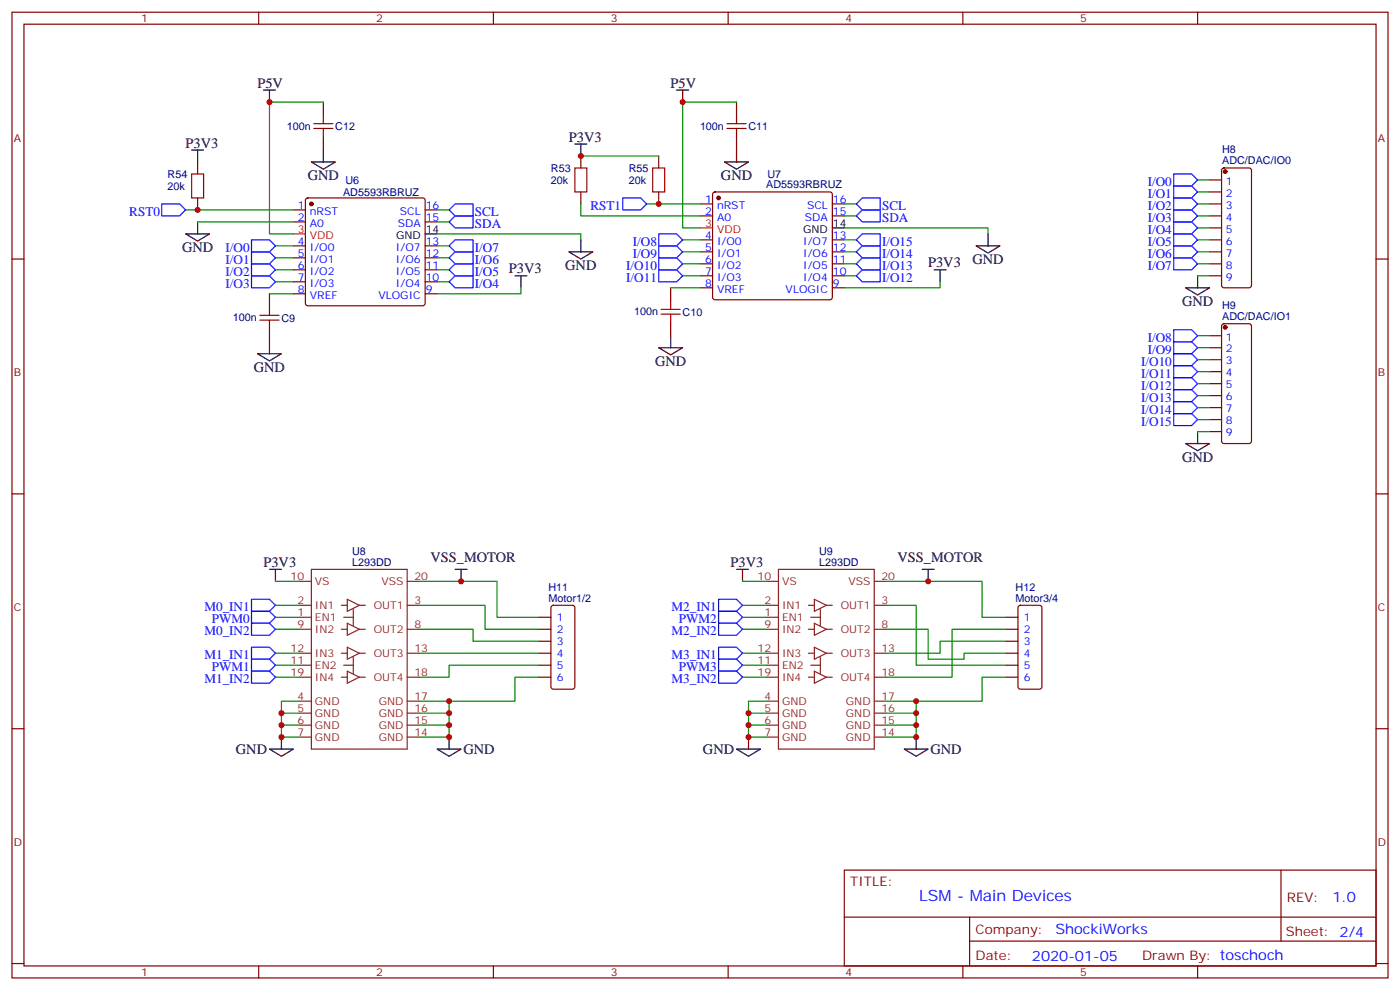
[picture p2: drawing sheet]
<svg xmlns="http://www.w3.org/2000/svg" width="412mm" height="292mm" viewBox="0 0 412 292" stroke-linecap="round" stroke-linejoin="round" font-family="sans-serif">
<g fill="none" stroke="#870000" stroke-width=".35">
<path d="M3.5 3.6h405.4v284.3h-405.4zM7.1 7.1h398.2v277.3h-398.2zM76.2 3.6v3.5M145.3 3.6v3.5M214.5 3.6v3.5M283.6 3.6v3.5M352.8 3.6v3.5M95.2 30.1v3.5M217 30.1v3.5M58.2 47.7v3.5M58.2 58.3v3.5M90.2 58.5l.5-.2h33.8l.5 .2 .2 .5v30.3l-.2 .5-.5 .2h-33.8l-.5-.2-.2-.5v-30.3z"/>
<path d="M95.2 40.6v3.6M171.1 45.9v3.6M171.1 56.5v3.5M194 45.9v3.6M194 56.5v3.5M210.1 56.7l.5-.2h33.9l.5 .2 .2 .5v30.4l-.3 .5-.4 .2h-33.9l-.5-.3-.2-.4v-30.4zM217 40.6v3.6M356.3 53h3.5M356.3 56.5h3.5M360.1 49.7l.4-.2h7.4l.7 .4 .1 34.1-.5 .7h-7.7l-.6-.4-.1-34.1zM3.5 76.3h3.6M86.4 61.8h3.6"/>
<path d="M86.4 65.3h3.6M86.4 72.4h3.6M86.4 75.9h3.6M86.4 79.4h3.6M125.2 61.8h3.6M125.2 65.3h3.6M125.2 72.4h3.6M125.2 75.9h3.6M125.2 79.4h3.6M206.4 60h3.5M206.4 63.6h3.5M206.4 70.6h3.5"/>
<path d="M206.4 74.2h3.5M206.4 77.7h3.5M245.2 60h3.5M245.2 63.6h3.5M245.2 70.6h3.5M245.2 74.2h3.5M245.2 77.7h3.5M356.3 60h3.5M356.3 63.6h3.5M356.3 67.1h3.5M356.3 70.6h3.5M356.3 74.2h3.5"/>
<path d="M356.3 77.7h3.5M405.3 76.3h3.6M79.4 86.5v3.5M79.4 97.1v3.5M86.4 83h3.6M86.4 86.5h3.6M125.2 83h3.6M125.2 86.5h3.6M197.6 84.7v3.6M197.6 95.3v3.5M206.4 81.2h3.5M206.4 84.7h3.5"/>
<path d="M245.2 81.2h3.5M245.2 84.7h3.5M356.3 81.2h3.5M356.3 98.8h3.5M360.1 95.5l.4-.2h7.4l.7 .5 .1 34.1-.5 .6-7.7 .1-.6-.5-.1-34.1zM356.3 102.4h3.5M356.3 105.9h3.5M356.3 109.4h3.5M356.3 113h3.5M356.3 116.5h3.5M356.3 120h3.5M356.3 123.5h3.5"/>
<path d="M356.3 127.1h3.5M3.5 145.4h3.6M405.3 145.4h3.6M162.5 178.4l.5-.2h5.6l.7 .5v23.5l-.4 .7h-5.9l-.7-.4v-23.6zM300.1 178.4l.5-.2h5.6l.7 .5v23.5l-.4 .7h-5.9l-.7-.4v-23.6zM158.7 181.8h3.6M158.7 185.3h3.6M158.7 188.8h3.6M158.7 192.3h3.6M158.7 195.9h3.6M158.7 199.4h3.6M296.3 181.8h3.6"/>
<path d="M296.3 185.3h3.6M296.3 188.8h3.6M296.3 192.3h3.6M296.3 195.9h3.6M296.3 199.4h3.6M3.5 214.6h3.6M405.3 214.6h3.6M248.7 256.2h156.6v28.2h-156.6zM377.3 256.2v20.9M248.7 270h156.5M285.6 277.1h119.6M285.6 270v14.1"/>
<path d="M3.5 283.7h3.6M76.2 284.4v3.5M145.3 284.4v3.5M214.5 284.4v3.5M283.6 284.4v3.5M352.8 284.4v3.5M405.3 283.7h3.6"/>
</g>
<g fill="#870000" stroke="#870000" stroke-width=".35">
<circle cx="360.9" cy="50.5" r=".53"/>
<circle cx="360.9" cy="96.4" r=".53"/>
<circle cx="91.7" cy="60" r=".53"/>
<circle cx="211.7" cy="58.3" r=".53"/>
</g>
<g fill="none" stroke="#8c2424" stroke-width=".35">
<path d="M88.2 178.2h3.5M88.2 171.2h3.5M91.7 167.6h28.2v53h-28.2zM100.5 178.2h1.8M102.3 176.5l3.5 1.7-3.5 1.8zM104.1 179.3v4.9M105.8 178.2h1.8M119.9 178.2h3.6M119.9 171.2h3.6M225.8 178.2h3.5M225.8 171.2h3.5M229.3 167.6h28.2v53h-28.2z"/>
<path d="M238.1 178.2h1.8M239.9 176.5l3.5 1.7-3.5 1.8zM241.7 179.3v4.9M243.4 178.2h1.8M257.5 178.2h3.6M257.5 171.2h3.6M88.2 192.3h3.5M88.2 199.4h3.5M88.2 195.9h3.5M88.2 185.3h3.5M88.2 181.8h3.5M100.5 192.3h1.8"/>
<path d="M100.5 199.4h1.8M100.5 185.3h1.8M101.2 195.9h2.9M101.2 181.8h2.9M102.3 183.5l3.5 1.8-3.5 1.7zM102.3 190.6l3.5 1.7-3.5 1.8zM102.3 197.6l3.5 1.8-3.5 1.8zM104.1 193.4v4.9M105.8 192.3h1.8M105.8 199.4h1.8M105.8 185.3h1.8M119.9 192.3h3.6"/>
<path d="M119.9 199.4h3.6M119.9 185.3h3.6M225.8 192.3h3.5M225.8 199.4h3.5M225.8 195.9h3.5M225.8 185.3h3.5M225.8 181.8h3.5M238.1 192.3h1.8M238.1 199.4h1.8M238.1 185.3h1.8M238.8 195.9h2.9M238.8 181.8h2.9"/>
<path d="M239.9 183.5l3.5 1.8-3.5 1.7zM239.9 190.6l3.5 1.7-3.5 1.8zM239.9 197.6l3.5 1.8-3.5 1.8zM241.7 193.4v4.9M243.4 192.3h1.8M243.4 199.4h1.8M243.4 185.3h1.8M257.5 192.3h3.6M257.5 199.4h3.6M257.5 185.3h3.6M88.2 206.4h3.5M88.2 210h3.5"/>
<path d="M88.2 213.5h3.5M88.2 217h3.5M119.9 206.4h3.6M119.9 210h3.6M119.9 213.5h3.6M119.9 217h3.6M225.8 206.4h3.5M225.8 210h3.5M225.8 213.5h3.5M225.8 217h3.5M257.5 206.4h3.6M257.5 210h3.6"/>
<path d="M257.5 213.5h3.6M257.5 217h3.6"/>
</g>
<g fill="none" stroke="#a10000" stroke-width=".35">
<path d="M92.4 37.8h5.7M92.4 36.4h5.7M95.2 33.6v2.8M95.2 37.8v2.8M214.1 37.8h5.7M214.1 36.4h5.7M217 33.6v2.8M217 37.8v2.8M56.4 51.2h3.6v7.1h-3.6zM169.3 49.5h3.6v7h-3.6zM192.3 49.5h3.5v7h-3.5zM76.6 94.3h5.6"/>
<path d="M76.6 92.9h5.6M79.4 90v2.9M79.4 94.3v2.8M194.7 92.5h5.7M194.7 91.1h5.7M197.6 88.3v2.8M197.6 92.5v2.8"/>
</g>
<path d="M86.4 68.9h3.6M206.4 67.1h3.5" fill="none" stroke="#f00" stroke-width=".35"/>
<g fill="none" stroke="#000" stroke-width=".35">
<path d="M77.6 26.5h3.5M79.4 26.5v3.6M199.3 26.5h3.5M201.1 26.5v3.6M56.4 44.2h3.6M58.2 44.2v3.5M91.7 47.7h7.1l-3.6 2.1zM95.2 44.2v3.5M169.3 42.4h3.6M171.1 42.4v3.5M213.4 47.7h7.1l-3.5 2.1zM217 44.2v3.5"/>
<path d="M54.7 68.9h7l-3.5 2.1zM58.2 65.3v3.6M125.2 68.9h3.6M167.6 74.2h7l-3.5 2.1zM171.1 70.6v3.6M245.2 67.1h3.5M275.2 79.4h3.5M276.9 79.4v3.6M287.5 72.4h7.1l-3.6 2.1zM291 68.9v3.5M151.7 81.2h3.5M153.5 81.2v3.5"/>
<path d="M197.6 98.8v3.6M349.2 84.7h7.1l-3.5 2.2zM352.8 81.2v3.5M75.8 104.1h7.1l-3.5 2.2zM79.4 100.6v3.5M194 102.4h7.1l-3.5 2.1zM349.2 130.6h7.1l-3.5 2.1zM352.8 127.1v3.5M79.4 167.6h3.5M81.1 167.6v3.6M134.1 167.6h3.5M135.8 167.6v3.6"/>
<path d="M217 167.6h3.5M218.7 167.6v3.6M271.6 167.6h3.6M273.4 167.6v3.6M82.9 217v3.6M132.3 217v3.6M220.5 217v3.6M269.9 217v3.6M79.4 220.6h7l-3.5 2.1zM128.8 220.6h7l-3.5 2.1zM217 220.6h7l-3.5 2.1zM266.3 220.6h7.1l-3.5 2.1z"/>
</g>
<g fill="none" stroke="#00f" stroke-width=".35">
<path d="M183.4 58.3h5.3l1.8 1.7-1.8 1.8h-5.3zM254 58.3h5.3v3.5h-5.3l-1.8-1.8zM345.7 51.2h5.3l1.8 1.8-1.8 1.8h-5.3zM345.7 54.8h5.3l1.8 1.7-1.8 1.8h-5.3zM345.7 58.3h5.3l1.8 1.7-1.8 1.8h-5.3zM47.6 60h5.3l1.8 1.8-1.8 1.8h-5.3zM74.1 77.7h5.3l1.7 1.7-1.7 1.8h-5.3zM74.1 74.2h5.3l1.7 1.7-1.7 1.8h-5.3zM74.1 70.6h5.3l1.7 1.8-1.7 1.8h-5.3zM134.1 70.6h5.2v3.6h-5.2l-1.8-1.8zM134.1 74.2h5.2v3.5h-5.2l-1.8-1.8zM134.1 77.7h5.2v3.5h-5.2l-1.8-1.8z"/>
<path d="M134.1 60h5.2v3.6h-5.2l-1.8-1.8zM134.1 63.6h5.2v3.5h-5.2l-1.8-1.8zM194 68.9h5.3l1.8 1.7-1.8 1.8h-5.3zM194 72.4h5.3l1.8 1.8-1.8 1.7h-5.3zM194 75.9h5.3l1.8 1.8-1.8 1.7h-5.3zM194 79.4h5.3l1.8 1.8-1.8 1.8h-5.3zM254 79.4h5.3v3.6h-5.3l-1.8-1.8zM254 75.9h5.3v3.5h-5.3l-1.8-1.7zM254 72.4h5.3v3.5h-5.3l-1.8-1.7zM254 68.9h5.3v3.5h-5.3l-1.8-1.8zM254 61.8h5.3v3.5h-5.3l-1.8-1.7zM345.7 61.8h5.3l1.8 1.8-1.8 1.7h-5.3z"/>
<path d="M345.7 65.3h5.3l1.8 1.8-1.8 1.8h-5.3zM345.7 68.9h5.3l1.8 1.7-1.8 1.8h-5.3zM345.7 72.4h5.3l1.8 1.8-1.8 1.7h-5.3zM345.7 75.9h5.3l1.8 1.8-1.8 1.7h-5.3zM74.1 81.2h5.3l1.7 1.8-1.7 1.7h-5.3zM134.1 81.2h5.2v3.5h-5.2l-1.8-1.7zM345.7 97.1h5.3l1.8 1.7-1.8 1.8h-5.3zM345.7 118.3h5.3l1.8 1.7-1.8 1.8h-5.3zM345.7 114.7h5.3l1.8 1.8-1.8 1.8h-5.3zM345.7 111.2h5.3l1.8 1.8-1.8 1.7h-5.3zM345.7 107.7h5.3l1.8 1.7-1.8 1.8h-5.3zM345.7 104.1h5.3l1.8 1.8-1.8 1.8h-5.3z"/>
<path d="M345.7 100.6h5.3l1.8 1.8-1.8 1.7h-5.3zM345.7 121.8h5.3l1.8 1.7-1.8 1.8h-5.3zM74.1 180h5.3l1.7 1.8-1.7 1.7h-5.3zM74.1 176.5h5.3l1.7 1.7-1.7 1.8h-5.3zM211.7 180h5.3l1.7 1.8-1.7 1.7h-5.3zM211.7 176.5h5.3l1.7 1.7-1.7 1.8h-5.3zM74.1 194.1h5.3l1.7 1.8-1.7 1.7h-5.3zM74.1 190.6h5.3l1.7 1.7-1.7 1.8h-5.3zM74.1 183.5h5.3l1.7 1.8-1.7 1.7h-5.3zM74.1 197.6h5.3l1.7 1.8-1.7 1.8h-5.3zM211.7 194.1h5.3l1.7 1.8-1.7 1.7h-5.3zM211.7 190.6h5.3l1.7 1.7-1.7 1.8h-5.3z"/>
<path d="M211.7 183.5h5.3l1.7 1.8-1.7 1.7h-5.3zM211.7 197.6h5.3l1.7 1.8-1.7 1.8h-5.3z"/>
</g>
<g fill="none" stroke="#008700" stroke-width=".35">
<path d="M95.2 30.1h-15.8v38.8h7M217 30.1h-15.9v37h5.3M171.1 45.9h22.9M352.8 53h3.5M352.8 56.5h3.5M54.7 61.8h31.7M58.2 65.3h28.2M81.1 72.4h5.3M81.1 79.4h5.3M81.1 75.9h5.3M128.8 68.9h42.3v1.7M128.8 72.4h3.5"/>
<path d="M128.8 79.4h3.5M128.8 75.9h3.5M128.8 61.8h3.5M128.8 65.3h3.5M171.1 60v3.6h35.3M190.5 60h15.9M201.1 70.6h5.3M201.1 74.2h5.3M201.1 77.7h5.3M248.7 67.1h42.3v1.8M248.7 60h3.5M248.7 63.6h3.5"/>
<path d="M248.7 70.6h3.5M248.7 74.2h3.5M248.7 77.7h3.5M352.8 60h3.5M352.8 63.6h3.5M352.8 70.6h3.5M352.8 74.2h3.5M352.8 77.7h3.5M352.8 67.1h3.5M79.4 86.5h7M81.1 83h5.3M128.8 83h3.5"/>
<path d="M153.5 84.7v1.8h-24.7M197.6 84.7h8.8M201.1 81.2h5.3M248.7 81.2h3.5M276.9 83v1.7h-28.2M352.8 81.2h3.5M352.8 98.8h3.5M352.8 116.5h3.5M352.8 113h3.5M352.8 109.4h3.5M352.8 105.9h3.5M352.8 102.4h3.5"/>
<path d="M352.8 127.1h3.5M352.8 123.5h3.5M352.8 120h3.5M81.1 171.2h7.1M81.1 178.2h7.1M123.5 178.2h19.4v7.1h15.8M123.5 171.2h22.9v10.6h12.3M218.7 171.2h7.1M218.7 178.2h7.1M261.1 171.2h28.2v10.6h7M261.1 178.2h8.8v17.7h26.4M81.1 192.3h7.1"/>
<path d="M81.1 181.8h7.1M81.1 195.9h7.1M81.1 185.3h7.1M81.1 199.4h7.1M123.5 185.3h15.8v3.5h19.4M123.5 192.3h35.2M158.7 199.4h-7v7h-28.2M158.7 195.9h-26.4v3.5h-8.8M218.7 192.3h7.1M218.7 181.8h7.1M218.7 195.9h7.1M218.7 185.3h7.1"/>
<path d="M218.7 199.4h7.1M261.1 185.3h12.3v8.8h10.6v-1.8h12.3M296.3 199.4h-7v7h-28.2M296.3 188.8h-19.4v3.5h-15.8M296.3 185.3h-15.8v14.1h-19.4M82.9 210h5.3M82.9 213.5h5.3M88.2 206.4h-5.3v10.6h5.3M132.3 206.4v3.6h-8.8M132.3 210v3.5h-8.8M132.3 213.5v3.5h-8.8M220.5 210v3.5h5.3"/>
<path d="M220.5 213.5v3.5h5.3M225.8 206.4h-5.3v3.6h5.3M269.9 206.4v3.6h-8.8M269.9 210v3.5h-8.8M269.9 213.5v3.5h-8.8"/>
</g>
<g fill="#c00">
<circle cx="58.2" cy="61.8" r=".88"/>
<circle cx="82.9" cy="217" r=".88"/>
<circle cx="82.9" cy="210" r=".88"/>
<circle cx="269.9" cy="210" r=".88"/>
<circle cx="132.3" cy="213.5" r=".88"/>
<circle cx="132.3" cy="210" r=".88"/>
<circle cx="273.4" cy="171.2" r=".88"/>
<circle cx="135.8" cy="171.2" r=".88"/>
<circle cx="132.3" cy="206.4" r=".88"/>
<circle cx="269.9" cy="206.4" r=".88"/>
<circle cx="220.5" cy="210" r=".88"/>
<circle cx="82.9" cy="213.5" r=".88"/>
<circle cx="132.3" cy="217" r=".88"/>
<circle cx="269.9" cy="217" r=".88"/>
<circle cx="269.9" cy="213.5" r=".88"/>
<circle cx="220.5" cy="217" r=".88"/>
<circle cx="220.5" cy="213.5" r=".88"/>
<circle cx="194" cy="60" r=".88"/>
<circle cx="171.1" cy="45.9" r=".88"/>
<circle cx="201.1" cy="30.1" r=".88"/>
<circle cx="79.4" cy="30.1" r=".88"/>
</g>
<text font-size="4.6" fill="#00f" x="270.8" y="265.2">LSM - Main Devices</text>
<g font-size="4.2">
<text x="75.8" y="25.8">P5V</text>
<text x="197.6" y="25.8">P5V</text>
<text x="167.6" y="41.7">P3V3</text>
<text x="54.7" y="43.5">P3V3</text>
<text x="90.7" y="53">GND</text>
<text x="212.4" y="53">GND</text>
<text x="53.6" y="74.2">GND</text>
<text x="286.5" y="77.7">GND</text>
<text x="166.5" y="79.4">GND</text>
<text x="273.4" y="78.7">P3V3</text>
<text x="348.2" y="90">GND</text>
<text x="193" y="107.7">GND</text>
<text x="74.8" y="109.4">GND</text>
<text x="348.2" y="135.9">GND</text>
<text x="77.6" y="166.9">P3V3</text>
<text x="126.8" y="165.5">VSS_MOTOR</text>
<text x="215.2" y="166.9">P3V3</text>
<text x="264.4" y="165.5">VSS_MOTOR</text>
<text x="69.5" y="222">GND</text>
<text x="136.5" y="222">GND</text>
<text x="207.1" y="222">GND</text>
<text x="274.1" y="222">GND</text>
</g>
<g font-size="4.2" fill="#00f">
<text x="392.5" y="265.4">1.0</text>
<text x="310.9" y="275">ShockiWorks</text>
<text x="304" y="282.8">2020-01-05</text>
</g>
<g font-size="3.9" fill="#00f">
<text x="338.1" y="54.8">I/O0</text>
<text x="338.1" y="58.3">I/O1</text>
<text x="38.1" y="63.6">RST0</text>
<text x="139.9" y="63.6">SCL</text>
<text x="173.9" y="61.8">RST1</text>
<text x="259.8" y="61.8">SCL</text>
<text x="259.8" y="65.3">SDA</text>
<text x="338.1" y="61.8">I/O2</text>
<text x="338.1" y="65.3">I/O3</text>
<text x="139.9" y="67.1">SDA</text>
<text x="338.1" y="68.9">I/O4</text>
<text x="66.5" y="77.7">I/O1</text>
<text x="66.5" y="74.2">I/O0</text>
<text x="139.9" y="74.2">I/O7</text>
<text x="139.9" y="77.7">I/O6</text>
<text x="186.4" y="72.4">I/O8</text>
<text x="186.4" y="75.9">I/O9</text>
<text x="259.8" y="75.9">I/O14</text>
<text x="259.8" y="72.4">I/O15</text>
<text x="338.1" y="72.4">I/O5</text>
<text x="338.1" y="75.9">I/O6</text>
<text x="66.5" y="81.2">I/O2</text>
<text x="139.9" y="81.2">I/O5 P3V3</text>
<text x="184.5" y="79.4">I/O10</text>
<text x="184.5" y="83">I/O11</text>
<text x="259.8" y="83">I/O12</text>
<text x="259.8" y="79.4">I/O13</text>
<text x="338.1" y="79.4">I/O7</text>
<text x="66.5" y="84.7">I/O3</text>
<text x="139.9" y="84.7">I/O4</text>
<text x="338.1" y="100.6">I/O8</text>
<text x="336.2" y="107.7">I/O10</text>
<text x="338.1" y="104.1">I/O9</text>
<text x="336.2" y="111.2">I/O11</text>
<text x="336.2" y="118.3">I/O13</text>
<text x="336.2" y="114.7">I/O12</text>
<text x="336.2" y="125.3">I/O15</text>
<text x="336.2" y="121.8">I/O14</text>
<text x="60.2" y="180">M0_IN1</text>
<text x="197.8" y="180">M2_IN1</text>
<text x="62.4" y="183.5">PWM0</text>
<text x="200" y="183.5">PWM2</text>
<text x="60.2" y="187">M0_IN2</text>
<text x="197.8" y="187">M2_IN2</text>
<text x="60.2" y="194.1">M1_IN1</text>
<text x="62.4" y="197.6">PWM1</text>
<text x="197.8" y="194.1">M3_IN1</text>
<text x="200" y="197.6">PWM3</text>
<text x="60.2" y="201.2">M1_IN2</text>
<text x="197.8" y="201.2">M3_IN2</text>
</g>
<g font-size="3.9" fill="#800">
<text x="250.5" y="260.8">TITLE:</text>
<text x="379.1" y="265.4">REV:</text>
<text x="287.4" y="275">Company:</text>
<text x="378.7" y="275.6">Sheet: 2/4</text>
<text x="287.4" y="282.6">Date:</text>
<text x="336.4" y="282.7">Drawn By: toschoch</text>
</g>
<g font-size="3.2" fill="#800">
<text x="41.6" y="6.6">1</text>
<text x="110.8" y="6.6">2</text>
<text x="179.9" y="6.6">3</text>
<text x="249.1" y="6.6">4</text>
<text x="318.2" y="6.6">5</text>
<text x="4.1" y="41.7">A</text>
<text x="405.9" y="41.7">A</text>
<text x="4.1" y="110.8">B</text>
<text x="405.9" y="110.8">B</text>
<text x="4.1" y="180">C</text>
<text x="405.9" y="180">C</text>
<text x="4.1" y="249.1">D</text>
<text x="405.9" y="249.1">D</text>
<text x="41.6" y="287.4">1</text>
<text x="110.8" y="287.4">2</text>
<text x="179.9" y="287.4">3</text>
<text x="249.1" y="287.4">4</text>
<text x="318.2" y="287.4">5</text>
</g>
<g font-size="3.2" fill="#000080">
<text x="84.5" y="38.2">100n</text>
<text x="98.8" y="38.2">C12</text>
<text x="206.2" y="38.2">100n</text>
<text x="220.5" y="38.2">C11</text>
<text x="360" y="45.1">H8</text>
<text x="49.4" y="52.5">R54</text>
<text x="162.3" y="50.7">R53</text>
<text x="185.2" y="50.7">R55</text>
<text x="226" y="52.3">U7</text>
<text x="360" y="48.4">ADC/DAC/IO0</text>
<text x="49.4" y="56.1">20k</text>
<text x="101.1" y="57.6">AD5593RBRUZ</text>
<text x="101.8" y="54">U6</text>
<text x="162.3" y="54.3">20k</text>
<text x="185.2" y="54.3">20k</text>
<text x="225.7" y="55.5">AD5593RBRUZ</text>
<text x="68.6" y="94.6">100n</text>
<text x="82.9" y="94.7">C9</text>
<text x="186.8" y="92.9">100n</text>
<text x="201.1" y="92.9">C10</text>
<text x="360" y="94.3">ADC/DAC/IO1</text>
<text x="360" y="91">H9</text>
<text x="103.7" y="166.6">L293DD</text>
<text x="103.7" y="163.3">U8</text>
<text x="241.3" y="166.6">L293DD</text>
<text x="241.3" y="163.3">U9</text>
<text x="161.6" y="173.9">H11</text>
<text x="299.2" y="173.9">H12</text>
<text x="161.6" y="177.2">Motor1/2</text>
<text x="299.2" y="177.2">Motor3/4</text>
</g>
<g font-size="3.2" fill="#00f">
<text x="207.7" y="59.7">1</text>
<text x="245.4" y="59.7">16</text>
<text x="361.1" y="54.4">1</text>
<text x="361.1" y="57.9">2</text>
<text x="87.8" y="61.5">1</text>
<text x="87.8" y="65">2</text>
<text x="91.3" y="63.2">nRST</text>
<text x="117.8" y="63.2">SCL</text>
<text x="125.4" y="65">15</text>
<text x="125.4" y="61.5">16</text>
<text x="207.7" y="63.2">2</text>
<text x="211.2" y="61.5">nRST</text>
<text x="211.2" y="65">A0</text>
<text x="237.1" y="65">SDA</text>
<text x="237.7" y="61.5">SCL</text>
<text x="245.4" y="63.2">15</text>
<text x="361.1" y="61.5">3</text>
<text x="361.1" y="65">4</text>
<text x="91.3" y="66.7">A0</text>
<text x="117.2" y="66.7">SDA</text>
<text x="207.7" y="70.3">4</text>
<text x="245.4" y="70.3">13</text>
<text x="361.1" y="68.5">5</text>
<text x="87.8" y="72">4</text>
<text x="87.8" y="75.6">5</text>
<text x="91.3" y="73.8">I/O0</text>
<text x="91.3" y="77.3">I/O1</text>
<text x="116.6" y="77.3">I/O6</text>
<text x="116.6" y="73.8">I/O7</text>
<text x="125.4" y="75.6">12</text>
<text x="125.4" y="72">13</text>
<text x="207.7" y="73.8">5</text>
<text x="207.7" y="77.3">6</text>
<text x="211.2" y="72">I/O0</text>
<text x="211.2" y="75.6">I/O1</text>
<text x="236.6" y="75.6">I/O6</text>
<text x="236.6" y="72">I/O7</text>
<text x="245.4" y="77.3">11</text>
<text x="245.4" y="73.8">12</text>
<text x="361.1" y="72">6</text>
<text x="361.1" y="75.6">7</text>
<text x="87.8" y="79.1">6</text>
<text x="87.8" y="82.6">7</text>
<text x="91.3" y="80.9">I/O2</text>
<text x="116.6" y="80.9">I/O5</text>
<text x="125.4" y="82.6">10</text>
<text x="125.4" y="79.1">11</text>
<text x="207.7" y="80.9">7</text>
<text x="211.2" y="79.1">I/O2</text>
<text x="211.2" y="82.6">I/O3</text>
<text x="236.6" y="82.6">I/O4</text>
<text x="236.6" y="79.1">I/O5</text>
<text x="245.4" y="80.9">10</text>
<text x="361.1" y="79.1">8</text>
<text x="361.1" y="82.6">9</text>
<text x="87.8" y="86.1">8</text>
<text x="91.3" y="84.4">I/O3</text>
<text x="91.3" y="87.9">VREF</text>
<text x="111.5" y="87.9">VLOGIC</text>
<text x="116.6" y="84.4">I/O4</text>
<text x="125.4" y="86.1">9</text>
<text x="207.7" y="84.4">8</text>
<text x="211.2" y="86.1">VREF</text>
<text x="231.4" y="86.1">VLOGIC</text>
<text x="245.4" y="84.4">9</text>
<text x="361.1" y="100.3">1</text>
<text x="361.1" y="103.8">2</text>
<text x="361.1" y="107.3">3</text>
<text x="361.1" y="110.8">4</text>
<text x="361.1" y="114.4">5</text>
<text x="361.1" y="117.9">6</text>
<text x="361.1" y="121.4">7</text>
<text x="361.1" y="125">8</text>
<text x="361.1" y="128.5">9</text>
<text x="164" y="182.8">1</text>
<text x="301.6" y="182.8">1</text>
<text x="164" y="186.3">2</text>
<text x="164" y="189.9">3</text>
<text x="301.6" y="186.3">2</text>
<text x="301.6" y="189.9">3</text>
<text x="164" y="193.4">4</text>
<text x="164" y="196.9">5</text>
<text x="301.6" y="193.4">4</text>
<text x="301.6" y="196.9">5</text>
<text x="164" y="200.4">6</text>
<text x="301.6" y="200.4">6</text>
</g>
<g font-size="3.2" fill="#f00">
<text x="87.8" y="68.5">3</text>
<text x="91.3" y="70.3">VDD</text>
<text x="207.7" y="66.7">3</text>
<text x="211.2" y="68.5">VDD</text>
</g>
<g font-size="3.2">
<text x="116.6" y="70.3">GND</text>
<text x="125.4" y="68.5">14</text>
<text x="236.6" y="68.5">GND</text>
<text x="245.4" y="66.7">14</text>
</g>
<g font-size="3.2" fill="#8d2323">
<text x="85.6" y="170.8">10</text>
<text x="92.8" y="172.2">VS</text>
<text x="112.4" y="172.2">VSS</text>
<text x="122.1" y="170.8">20</text>
<text x="223.2" y="170.8">10</text>
<text x="230.4" y="172.2">VS</text>
<text x="250" y="172.2">VSS</text>
<text x="259.6" y="170.8">20</text>
<text x="87.6" y="177.9">2</text>
<text x="92.8" y="179.3">IN1</text>
<text x="110.1" y="179.3">OUT1</text>
<text x="122.1" y="177.9">3</text>
<text x="225.2" y="177.9">2</text>
<text x="230.4" y="179.3">IN1</text>
<text x="247.7" y="179.3">OUT1</text>
<text x="259.6" y="177.9">3</text>
<text x="87.6" y="181.4">1</text>
<text x="87.6" y="184.9">9</text>
<text x="92.8" y="182.8">EN1</text>
<text x="122.1" y="184.9">8</text>
<text x="225.2" y="181.4">1</text>
<text x="225.2" y="184.9">9</text>
<text x="230.4" y="182.8">EN1</text>
<text x="259.6" y="184.9">8</text>
<text x="85.6" y="192">12</text>
<text x="92.8" y="186.3">IN2</text>
<text x="110.1" y="186.3">OUT2</text>
<text x="122.1" y="192">13</text>
<text x="223.2" y="192">12</text>
<text x="230.4" y="186.3">IN2</text>
<text x="247.7" y="186.3">OUT2</text>
<text x="259.6" y="192">13</text>
<text x="85.6" y="195.5">11</text>
<text x="92.8" y="193.4">IN3</text>
<text x="92.8" y="196.9">EN2</text>
<text x="110.1" y="193.4">OUT3</text>
<text x="223.2" y="195.5">11</text>
<text x="230.4" y="193.4">IN3</text>
<text x="230.4" y="196.9">EN2</text>
<text x="247.7" y="193.4">OUT3</text>
<text x="85.6" y="199">19</text>
<text x="92.8" y="200.4">IN4</text>
<text x="110.1" y="200.4">OUT4</text>
<text x="122.1" y="199">18</text>
<text x="223.2" y="199">19</text>
<text x="230.4" y="200.4">IN4</text>
<text x="247.7" y="200.4">OUT4</text>
<text x="259.6" y="199">18</text>
<text x="87.6" y="206.1">4</text>
<text x="87.6" y="209.6">5</text>
<text x="92.8" y="207.5">GND</text>
<text x="111.6" y="207.5">GND</text>
<text x="122.1" y="209.6">16</text>
<text x="122.1" y="206.1">17</text>
<text x="225.2" y="206.1">4</text>
<text x="225.2" y="209.6">5</text>
<text x="230.4" y="207.5">GND</text>
<text x="249.2" y="207.5">GND</text>
<text x="259.6" y="209.6">16</text>
<text x="259.6" y="206.1">17</text>
<text x="87.6" y="213.1">6</text>
<text x="92.8" y="211">GND</text>
<text x="92.8" y="214.6">GND</text>
<text x="111.6" y="214.6">GND</text>
<text x="111.6" y="211">GND</text>
<text x="122.1" y="213.1">15</text>
<text x="225.2" y="213.1">6</text>
<text x="230.4" y="211">GND</text>
<text x="230.4" y="214.6">GND</text>
<text x="249.2" y="214.6">GND</text>
<text x="249.2" y="211">GND</text>
<text x="259.6" y="213.1">15</text>
<text x="87.6" y="216.7">7</text>
<text x="92.8" y="218.1">GND</text>
<text x="111.6" y="218.1">GND</text>
<text x="122.1" y="216.7">14</text>
<text x="225.2" y="216.7">7</text>
<text x="230.4" y="218.1">GND</text>
<text x="249.2" y="218.1">GND</text>
<text x="259.6" y="216.7">14</text>
</g>
</svg>
